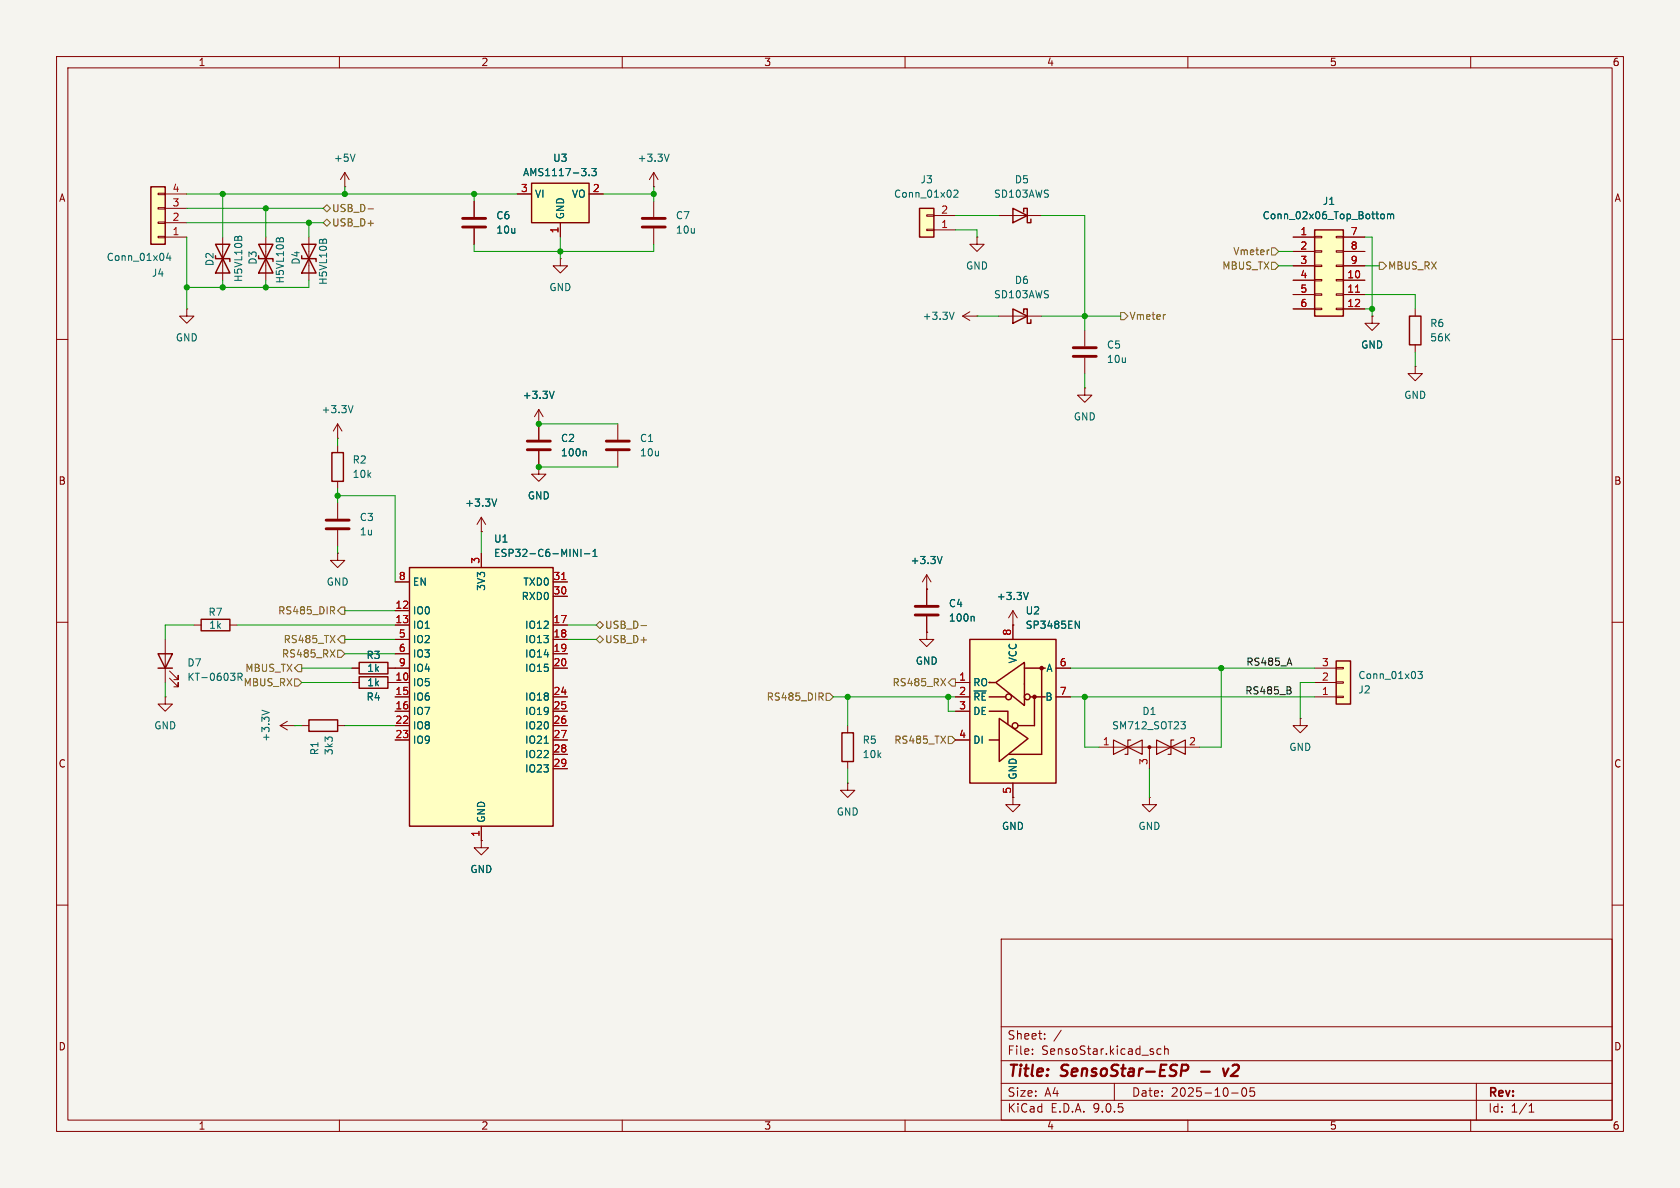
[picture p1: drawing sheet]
<svg xmlns="http://www.w3.org/2000/svg" width="297mm" height="210mm" viewBox="0 0 297 210" stroke-linecap="round" stroke-linejoin="round" font-family="sans-serif">
<path d="M0 0h297v210h-297z" fill="#f5f4ef" stroke="#f5f4ef" stroke-width=".18"/>
<g fill="none" stroke="#840000" stroke-width=".18">
<path d="M10 10h277v190h-277zM12 12h273v186h-273zM60 10v2M110 10v2M160 10v2M210 10v2M260 10v2M10 60h2M285 60h2M10 110h2M285 110h2M10 160h2"/>
<path d="M177 166h108v32h-108zM285 160h2M60 198v2M110 198v2M160 198v2M177 194.5h108M177 191.5h108M177 187.5h108M177 181.5h108M182.5 186.3v.1M182.5 185.5v.1M184.7 183.6v.1"/>
<path d="M184.7 182.8v.1M187.6 182.1l-1.3 2M197 191.5v3M205.2 185.5l-.4-.1-.3 .3v.4l.2 .2h.5M205.9 185.5l.2-.1 .4 .1v.9M205.9 184.9v1.5M210 198v2M217.7 193.2h1.2M219.7 192.4l.2-.1a.81 .81 0 0 1 .6 .6 .81 .81 0 0 1-.3 .8l-.2 .1a.81 .81 0 0 1-.3-1.4zM221.7 192.3h-.7v.7l.2-.1h.5l.1 .3-.1 .5-.2 .1-.5-.1M260 198v2M261 191.5v6.5"/>
<path d="M270.3 196.6h.9M270.3 195.5l.4-.4v1.5"/>
</g>
<path d="M209 188.2l.9 .1a.58 .58 0 0 1-.3 1h-.8M212.3 189.4h1.6M216.2 188.9l.3 1.3 .7-1.3" fill="none" stroke="#840000" stroke-width=".4"/>
<path d="M94 32.4h10.1v7h-10.1z" fill="#ffffc2"/>
<path d="M94 32.4h10.1v7h-10.1z" fill="none" stroke="#840000" stroke-width=".25"/>
<g fill="none" stroke="#840000" stroke-width=".18">
<path d="M91.4 34.3h2.6M99.1 39.4v2.5M104.1 34.3h2.6M163.8 104.1h.1M163.8 111.8v1.2h1.3l-1.3 1.3-1.2-1.3h1.2M163.8 111.8h.1M163.8 101.6l-.7 1.3M163.8 101.6l.8 1.3M163.8 101.6v5.3M163.8 109v2.8M179.1 110.5h.1M179.1 108l-.8 1.2"/>
<path d="M179.1 108l.7 1.2M179.1 108v2.5M229.9 127v1.3h1.2l-1.2 1.2-1.3-1.2h1.3M229.9 127h.1M85.1 148.6v1.3h1.3l-1.3 1.2-1.3-1.2h1.3M85.1 148.6h.1"/>
</g>
<path d="M104.1 30.9v.2M104.6 29.8h.8l-.4 .5 .3 .1v.5l-.1 .2-.6-.2M166.6 98.4l-.5 1.2M172 109l.2 .1v.7M181.8 104.7l-.4 1.3" fill="none" stroke="#006464" stroke-width=".18"/>
<path d="M161.8 107.2h4.1M161.8 108.7h4.1" fill="none" stroke="#840000" stroke-width=".51"/>
<path d="M26.7 33h2.5v10.2h-2.5z" fill="#ffffc2"/>
<path d="M26.7 33h2.5v10.2h-2.5z" fill="none" stroke="#840000" stroke-width=".25"/>
<path d="M27.9 39.2h1.3v.3h-1.3zM27.9 36.7h1.3v.3h-1.3zM27.9 34.2h1.3v.2h-1.3zM29.2 39.4h3.8M29.2 36.8h3.8M29.2 34.3h3.8M27.9 41.8h1.3v.2h-1.3zM29.2 41.9h3.8" fill="none" stroke="#840000" stroke-width=".18"/>
<path d="M29.7 44.7l-.3 .9h.8M30.1 45.2v.8" fill="none" stroke="#006464" stroke-width=".18"/>
<path d="M171.4 113h15.3v25.4h-15.3z" fill="#ffffc2"/>
<g fill="none" stroke="#840000" stroke-width=".25">
<path d="M45.7 43.2h2.6l-2.6 5.1h2.6zM45.7 45.2v.5h2.6v.5M53.3 43.2h2.6l-2.6 5.1h2.6zM53.3 45.2v.5h2.6v.5M249.2 55.9h2v5.1h-2zM171.4 113h15.3v25.4h-15.3zM181.1 118.1h3.7M184.1 118.1v15.3h-5.7M148.8 129.5h2.1v5.1h-2.1zM174.9 125.7h3.3v2.3M174.9 123.2h2.9M174.9 130.8h1.6"/>
<path d="M175 120.7h-.1h1M176 120.7l5.1-3.6v7.6zM176.7 127l5 3.6-5 4zM182.1 123.2h2.7M182.9 123.2v5.1h-2.9"/>
<circle cx="178.3" cy="123.2" r=".51"/>
<circle cx="179.5" cy="128.3" r=".51"/>
<circle cx="181.6" cy="123.2" r=".51"/>
</g>
<g fill="#840000" stroke="#840000" stroke-width=".25">
<circle cx="182.9" cy="123.2" r=".28"/>
<circle cx="184.1" cy="118.1" r=".28"/>
</g>
<g fill="none" stroke="#840000" stroke-width=".18">
<path d="M33 54.6v1.3h1.3l-1.3 1.3-1.3-1.3h1.3M33 54.6h.1M47 41.9v7.6M54.6 41.9v7.6M170.2 55.9l1.2 .7M170.2 55.9h2.5M171.4 55.1l-1.2 .8M172.7 41.9v1.3h1.3l-1.3 1.3-1.3-1.3h1.3M172.7 41.9h.1M172.7 55.9h.1M191.8 58.4v2.8M242.6 55.9v1.3h1.2l-1.2 1.2-1.3-1.2h1.3"/>
<path d="M242.6 55.9h.1M250.2 54.6v1.3M191.8 63.2v2.8M250.2 64.8v1.2h1.3l-1.3 1.3-1.3-1.3h1.3M250.2 64.8h.1M250.2 61v1.2M179.1 110.5v2.5M186.7 118.1h2.5M149.9 128.3v1.2M149.9 134.6v1.3M168.9 120.7h2.5M168.9 123.2h2.5"/>
<path d="M168.9 125.7h2.5M168.9 130.8h2.5M179.1 138.4v2.6M186.7 123.2h2.5M179.1 141v1.2h1.2l-1.2 1.3-1.3-1.3h1.3M179.1 141h.1M203.2 141v1.2h1.3l-1.3 1.3-1.3-1.3h1.3M203.2 141h.1"/>
</g>
<path d="M49 42.1h.3M49.5 42.1l.2-.1 .3 .1M56.6 42.4h.3M57.1 42.4l.2-.1 .4 .1M168.7 55.2l-.4 1.3M190.1 109.8l.7 1.3v-1.3" fill="none" stroke="#006464" stroke-width=".18"/>
<path d="M189.7 61.5h4.1M189.7 63h4.1" fill="none" stroke="#840000" stroke-width=".51"/>
<path d="M232.4 40.6h5.1v15.3h-5.1z" fill="#ffffc2"/>
<path d="M232.4 40.6h5.1v15.3h-5.1z" fill="none" stroke="#840000" stroke-width=".25"/>
<g fill="none" stroke="#840000" stroke-width=".18">
<path d="M228.6 41.9h3.8M228.6 44.5h3.8M228.6 47h3.8M228.6 49.5h3.8M228.6 52.1h3.8M228.6 54.6h3.8M232.4 41.8h1.3v.2h-1.3zM232.4 44.3h1.3v.3h-1.3zM232.4 46.9h1.3v.2h-1.3zM232.4 49.4h1.3v.3h-1.3zM232.4 51.9h1.3v.3h-1.3zM232.4 54.5h1.3v.2h-1.3z"/>
<path d="M236.2 41.8h1.3v.2h-1.3zM236.2 44.3h1.3v.3h-1.3zM236.2 46.9h1.3v.2h-1.3zM236.2 49.4h1.3v.3h-1.3zM236.2 51.9h1.3v.3h-1.3zM236.2 54.5h1.3v.2h-1.3zM237.5 41.9h3.8M237.5 44.5h3.8M237.5 47h3.8M237.5 49.5h3.8M237.5 52.1h3.8M237.5 54.6h3.8"/>
<path d="M149.9 138.4v1.3h1.2l-1.2 1.3-1.3-1.3h1.3M149.9 138.4h.1"/>
</g>
<path d="M239.6 51.7h.8" fill="none" stroke="#a90000" stroke-width=".18"/>
<path d="M244.2 37.9l.3-.1 .2 .3v.5l-.2 .1-.3-.1M245.3 38l.4-.2 .1 .2M245.3 37.8v.9M245.8 38l.2-.2 .3 .1 .1 .8M245.8 38v.7" fill="none" stroke="#006464" stroke-width=".18"/>
<path d="M162.6 36.8h2.5v5.1h-2.5z" fill="#ffffc2"/>
<path d="M162.6 36.8h2.5v5.1h-2.5z" fill="none" stroke="#840000" stroke-width=".25"/>
<path d="M83.8 35.6v2.8M163.8 38h1.3v.2h-1.3zM165.1 38.1h3.8M83.8 40.4v2.8M163.8 40.5h1.3v.3h-1.3zM165.1 40.6h3.8" fill="none" stroke="#840000" stroke-width=".18"/>
<path d="M168.6 33.7l.5-.1 .3 .4-.8 .9h.8" fill="none" stroke="#006464" stroke-width=".18"/>
<path d="M81.8 38.6h4.1M81.8 40.1h4.1" fill="none" stroke="#840000" stroke-width=".51"/>
<path d="M236.2 116.8h2.6v7.7h-2.6z" fill="#ffffc2"/>
<path d="M179.1 36.8l2.5 1.3-2.5 1.3zM181 37.5v-.7h.6v2.6h.6v-.7M38.1 43.2h2.5l-2.5 5.1h2.5zM38.1 45.2v.5h2.5v.5M179.1 54.6l2.5 1.3-2.5 1.3zM181 55.2v-.6h.6v2.6h.6v-.7M58.7 80h2v5.1h-2zM236.2 116.8h2.6v7.7h-2.6z" fill="none" stroke="#840000" stroke-width=".25"/>
<g fill="none" stroke="#840000" stroke-width=".18">
<path d="M61 33h.1M61 30.5l-.8 1.3M61 30.5l.7 1.3M61 30.5v2.5M115.6 33h.1M115.6 30.5v2.5M115.6 35.6v2.8M115.6 30.5l-.8 1.3M115.6 30.5l.7 1.3M176.5 38.1h7.6M39.4 41.9v7.6M99.1 45.7v1.3h1.2l-1.2 1.3-1.3-1.3h1.3"/>
<path d="M99.1 45.7h.1M115.6 40.4v2.8M176.5 55.9h7.6M59.7 77.5h.1M59.7 74.9l-.8 1.3M59.7 74.9l.8 1.3M59.7 74.9v2.6M59.7 78.7v1.3M95.2 74.9h.1M95.2 72.4l-.7 1.3M95.2 72.4l.8 1.3M95.2 72.4v5.3"/>
<path d="M95.2 79.8v2.8M109.2 74.9v2.8M109.2 79.8v2.8M59.7 85.1v1.3M95.2 82.6v1.2h1.3l-1.3 1.3-1.2-1.3h1.2M95.2 82.6h.1M232.4 118.1h3.8M236.2 118h1.3v.2h-1.3zM232.4 123.2h3.8M232.4 120.7h3.8M236.2 123.1h1.3v.2h-1.3zM236.2 120.5h1.3v.3h-1.3z"/>
</g>
<path d="M62.8 27.2l-.4 1.3M118.3 27.2l-.4 1.3M41.6 41.9h.4M42.1 41.9l.2-.1 .4 .1M62.4 71.7l-.4 1.3M98 69.2l-.5 1.2M103.5 79.7l.1 .2v.7M250.7 118.7h.7l-.4 .5 .4 .1v.5l-.2 .2-.5-.2" fill="none" stroke="#006464" stroke-width=".18"/>
<path d="M113.5 38.6h4.1M113.5 40.1h4.1M93.2 78h4.1M93.2 79.5h4.1M107.2 78h4.1M107.2 79.5h4.1" fill="none" stroke="#840000" stroke-width=".51"/>
<path d="M72.4 100.3h25.4v45.8h-25.4z" fill="#ffffc2"/>
<path d="M27.9 115.6h2.6l-1.3 2.5zM27.9 118.1h2.6M35.6 109.5h5v2h-5zM63.5 119.6h5.1v2.1h-5.1zM63.5 117.1h5.1v2h-5.1zM72.4 100.3h25.4v45.8h-25.4zM54.6 127.3h5.1v2h-5.1z" fill="none" stroke="#840000" stroke-width=".25"/>
<g fill="none" stroke="#840000" stroke-width=".18">
<path d="M83.8 35.6v2.8M91.4 34.3h2.6M99.1 39.4v2.5M104.1 34.3h2.6M83.8 40.4v2.8M228.6 41.9h3.8M228.6 44.5h3.8M228.6 47h3.8M228.6 49.5h3.8M228.6 52.1h3.8M228.6 54.6h3.8M237.5 41.9h3.8"/>
<path d="M237.5 44.5h3.8M237.5 47h3.8M237.5 49.5h3.8M237.5 52.1h3.8M237.5 54.6h3.8M242.6 55.9h.1M95.2 74.9h.1M95.2 74.9v2.8M95.2 79.8v2.8M191.8 68.6v1.3h1.2l-1.2 1.2-1.3-1.2h1.3M191.8 68.6h.1M59.7 97.8v1.3h1.3l-1.3 1.2-1.3-1.2h1.3"/>
<path d="M59.7 97.8h.1M59.7 88.9v2.8M59.7 93.7v2.8M85.1 94h.1M85.1 91.4v2.6M85.1 97.8v2.5M85.1 91.4l-.8 1.3M85.1 91.4l.8 1.3M95.2 82.6h.1M29.2 113v7.7M30 119.9l1.5 1.5v-.7v.7h-.8M30 118.6l1.5 1.5v-.7v.7h-.8"/>
<path d="M34.3 110.5h1.3M40.6 110.5h1.3M62.2 118.1h1.3M68.6 118.1h3.8M69.8 102.9h2.6M69.8 108h2.6M69.8 110.5h2.6M69.8 113h2.6M69.8 115.6h2.6M97.8 102.9h2.5M97.8 110.5h2.5M97.8 113h2.5"/>
<path d="M97.8 115.6h2.5M97.8 118.1h2.5M97.8 105.4h2.5M163.8 104.1h.1M163.8 111.8h.1M163.8 104.1v2.8M163.8 109v2.8M179.1 110.5h.1M179.1 110.5v2.5M186.7 118.1h2.5M29.2 123.2v1.3h1.3l-1.3 1.2-1.3-1.2h1.3M29.2 123.2h.1"/>
<path d="M49.5 128.3h2.6M49.5 128.3l1.3 .7M50.8 127.5l-1.3 .8M52.1 128.3h.1M53.3 128.3h1.3M59.7 128.3h1.3M62.2 120.7h1.3M68.6 120.7h3.8M69.8 123.2h2.6M69.8 125.7h2.6M69.8 128.3h2.6M69.8 130.8h2.6"/>
<path d="M97.8 123.2h2.5M97.8 125.7h2.5M97.8 128.3h2.5M97.8 130.8h2.5M97.8 133.4h2.5M97.8 135.9h2.5M168.9 120.7h2.5M168.9 123.2h2.5M168.9 125.7h2.5M168.9 130.8h2.5M179.1 138.4v2.6M186.7 123.2h2.5"/>
<path d="M194.3 132.1h17.8M203.2 132.1v3.8M85.1 148.6h.1M85.1 146.1v2.5M179.1 141h.1"/>
</g>
<path d="M239.6 51.7h.8M99.3 102.5h.7" fill="none" stroke="#a90000" stroke-width=".18"/>
<g fill="none" stroke="#006464" stroke-width=".18">
<path d="M104.1 30.9v.2M104.6 29.8h.8l-.4 .5 .3 .1v.5l-.1 .2-.6-.2M244.2 37.9l.3-.1 .2 .3v.5l-.2 .1-.3-.1M245.3 38l.4-.2 .1 .2M245.3 37.8v.9M245.8 38l.2-.2 .3 .1 .1 .8M245.8 38v.7M98 69.2l-.5 1.2M103.5 79.7l.1 .2v.7M87.8 88.2l-.4 1.3M101.4 97.1l.7 1.3v-1.3M102.7 97.1v1.3"/>
<path d="M103.3 97.9h1M104.8 98.4h.7M104.8 97.5l.4-.4v1.3M166.6 98.4l-.5 1.2M42.1 119.7h.5M42.4 119.7l.4 .6M42.8 119.2l-.2-.2h-.5v1.3M42.8 119.4l-.1 .2M172 109l.2 .1v.7M181.8 104.7l-.4 1.3M190.1 109.8l.7 1.3v-1.3M46.3 125.5l1.3 .5"/>
<path d="M96.2 131.4h.7M208.8 127.6h.7l-.4 .5 .4 .1v.4l-.2 .2h-.4"/>
</g>
<path d="M57.7 91.9h4M57.7 93.5h4" fill="none" stroke="#840000" stroke-width=".51"/>
<path d="M196.8 130.8v2.6l5.1-2.6v2.6zM199.9 130.8h-.5v2.6h-.5M204.5 130.8l5 2.6v-2.6l-5 2.6zM207.5 130.8h-.5v2.6h-.5" fill="none" stroke="#840000" stroke-width=".2"/>
<circle cx="203.2" cy="132.1" r=".25" fill="#840000" stroke="#840000" stroke-width=".18"/>
<g fill="none" stroke="#725600" stroke-width=".18">
<path d="M57.1 39.4l.7-.7 .6 .7-.6 .6zM57.1 36.8l.7-.6 .6 .6-.6 .7zM65.1 36.9h.9M198.1 55.2h.7l.6 .7-.6 .6h-.7zM206 55.6l-.2 .1M224.4 44.2h-.3M224.8 46.4h.6l.7 .6-.7 .6h-.6zM224.8 43.8h.6l.7 .7-.7 .6h-.6zM243.8 46.4h.7l.6 .6-.6 .6h-.7zM52.7 117.5h.6v1.2h-.6l-.6-.6zM58.4 114.9l.8 1.2M58.7 107.9l.5 .6"/>
<path d="M59 107.3l.2 .2-.2 .4M59.2 114.9l-.8 1.2M59.7 114.9h.6l.7 .7-.7 .6h-.6zM60.3 112.4h.7v1.3h-.7l-.6-.7zM60.3 107.3h.7v1.3h-.7l-.6-.6zM105.4 113l.6-.6 .7 .6-.7 .7zM105.4 110.5l.6-.6 .7 .6-.7 .6zM113.3 110.6h1M166.3 120l.9 1.2M167.2 120l-.9 1.2M52.1 120h.6l.6 .7-.6 .6h-.6zM145.1 123.2l.4 .6"/>
<path d="M145.4 122.6l.1 .1-.1 .4M146 122.6h.7l.6 .6-.6 .6h-.7zM167.6 130.2h.7l.6 .6-.6 .6h-.7zM168.3 120h.6v1.3h-.6l-.7-.6z"/>
</g>
<path d="M228.1 122.1l.2 .2-.2 .3M228.1 121.5v.4" fill="none" stroke="#0f0f0f" stroke-width=".18"/>
<g fill="none" stroke="#009600" stroke-width=".18">
<path d="M33 34.3h58.4M33 39.4h24.1M33 36.8h24.1M39.4 34.3v7.6M47 36.8v5.1M54.6 39.4v2.5M61 33v1.3M83.8 34.3v1.3M106.7 34.3h8.9M115.6 33v2.6M168.9 38.1h7.6M184.1 38.1h7.7v20.3"/>
<path d="M33 41.9v12.7M39.4 49.5v1.3M47 49.5v1.3M54.6 49.5v1.3h-21.6M83.8 43.2v1.3h31.8v-1.3M99.1 41.9v3.8M168.9 40.6h3.8v1.3M172.7 55.9h3.8M184.1 55.9h14M226.1 44.5h2.5M226.1 47h2.5M241.3 52.1h8.9v2.5"/>
<path d="M241.3 54.6h1.3M241.3 41.9h1.3v14M241.3 47h2.5M59.7 77.5v1.2M95.2 74.9h14M191.8 66v2.6M250.2 62.2v2.6M59.7 86.4v2.5M59.7 96.5v1.3M59.7 87.6h10.1v15.3M85.1 94v3.8M95.2 82.6h14"/>
<path d="M34.3 110.5h-5.1v2.5M41.9 110.5h27.9M53.3 118.1h8.9M61 113h8.8M61 108h8.8M61 115.6h8.8M100.3 113h5.1M100.3 110.5h5.1M189.2 118.1h43.2M215.9 118.1v14h-3.8M29.2 120.7v2.5M52.1 128.3h1.2"/>
<path d="M53.3 120.7h8.9M61 128.3h8.8M147.3 123.2h21.6M149.9 123.2v5.1M149.9 135.9v2.5M167.6 123.2v2.5h1.3M189.2 123.2h43.2M191.8 123.2v8.9h2.5M203.2 135.9v5.1M232.4 120.7h-2.5v6.3"/>
</g>
<g fill="#009600" stroke="#009600" stroke-width=".18">
<circle cx="167.6" cy="123.2" r=".46"/>
<circle cx="191.8" cy="123.2" r=".46"/>
<circle cx="149.9" cy="123.2" r=".46"/>
<circle cx="99.1" cy="44.5" r=".46"/>
<circle cx="191.8" cy="55.9" r=".46"/>
<circle cx="39.4" cy="50.8" r=".46"/>
<circle cx="47" cy="50.8" r=".46"/>
<circle cx="47" cy="36.8" r=".46"/>
<circle cx="54.6" cy="39.4" r=".46"/>
<circle cx="33" cy="50.8" r=".46"/>
<circle cx="39.4" cy="34.3" r=".46"/>
<circle cx="61" cy="34.3" r=".46"/>
<circle cx="115.6" cy="34.3" r=".46"/>
<circle cx="83.8" cy="34.3" r=".46"/>
<circle cx="59.7" cy="87.6" r=".46"/>
<circle cx="95.2" cy="74.9" r=".46"/>
<circle cx="95.2" cy="82.6" r=".46"/>
<circle cx="215.9" cy="118.1" r=".46"/>
<circle cx="242.6" cy="54.6" r=".46"/>
</g>
<g font-size="2.8" fill="#840000">
<text x="178" y="190.9">Title:</text>
<text x="187.7" y="190.9">SensoStar-ESP</text>
<text x="217.9" y="190.9">v2</text>
</g>
<g font-size="2.1" fill="#840000">
<text x="178" y="184">Sheet:</text>
<text x="178" y="186.7">File:</text>
<text x="184.1" y="186.7">SensoStar.kicad_sch</text>
<text x="178" y="196.9">KiCad</text>
<text x="178" y="194.1">Size:</text>
<text x="184.7" y="194.1">A4</text>
<text x="185.7" y="196.9">E.D.A.</text>
<text x="193.3" y="196.9">9.0.5</text>
<text x="200" y="194.1">Date:</text>
<text x="207" y="194.1">2025-10-05</text>
<text x="263" y="194.3">Rev:</text>
<text x="263" y="196.9">Id:</text>
<text x="267.1" y="196.9">1/1</text>
</g>
<g font-size="1.8" fill="#840000">
<text x="35" y="11.9">1</text>
<text x="85" y="11.9">2</text>
<text x="135" y="11.9">3</text>
<text x="185" y="11.9">4</text>
<text x="235" y="11.9">5</text>
<text x="285" y="11.9">6</text>
<text x="10.3" y="35.9">A</text>
<text x="285.3" y="35.9">A</text>
<text x="10.3" y="85.9">B</text>
<text x="285.3" y="85.9">B</text>
<text x="10.3" y="135.9">C</text>
<text x="285.3" y="135.9">C</text>
<text x="10.3" y="185.9">D</text>
<text x="285.3" y="185.9">D</text>
<text x="35" y="199.9">1</text>
<text x="85" y="199.9">2</text>
<text x="135" y="199.9">3</text>
<text x="185" y="199.9">4</text>
<text x="235" y="199.9">5</text>
<text x="285" y="199.9">6</text>
</g>
<g font-size="1.8" fill="#006464">
<text x="58.9" y="28.8">+5V</text>
<text x="97.7" y="28.8">U3</text>
<text x="112.6" y="28.8">+3.3V</text>
<text x="92.4" y="31.3">AMS1117-3.3</text>
<text x="94.5" y="35.2">VI</text>
<text x="101" y="35.2">VO</text>
<text x="158" y="35.2">Conn_01x02</text>
<text x="162.6" y="32.6">J3</text>
<text x="175.6" y="35.2">SD103AWS</text>
<text x="179.3" y="32.6">D5</text>
<text x="87.6" y="39">C6</text>
<text x="87.6" y="41.5">10u</text>
<text x="99.9" y="38.9" transform="rotate(-90 99.9 38.9)">GND</text>
<text x="119.4" y="39">C7</text>
<text x="119.4" y="41.5">10u</text>
<text x="223.1" y="39">Conn_02x06_Top_Bottom</text>
<text x="233.8" y="36.4">J1</text>
<text x="18.8" y="46.3">Conn_01x04</text>
<text x="37.9" y="47.1" transform="rotate(-90 37.9 47.1)">D2</text>
<text x="45.6" y="46.9" transform="rotate(-90 45.6 46.9)">D3</text>
<text x="53.2" y="46.9" transform="rotate(-90 53.2 46.9)">D4</text>
<text x="170.7" y="47.9">GND</text>
<text x="26.7" y="49.1">J4</text>
<text x="43" y="50" transform="rotate(-90 43 50)">H5VL10B</text>
<text x="50.4" y="50.2" transform="rotate(-90 50.4 50.2)">H5VL10B</text>
<text x="58" y="50.5" transform="rotate(-90 58 50.5)">H5VL10B</text>
<text x="97" y="51.7">GND</text>
<text x="175.6" y="52.9">SD103AWS</text>
<text x="179.3" y="50.4">D6</text>
<text x="163" y="56.7">+3.3V</text>
<text x="252.7" y="58">R6</text>
<text x="31" y="60.6">GND</text>
<text x="195.6" y="61.8">C5</text>
<text x="195.6" y="64.4">10u</text>
<text x="240.5" y="61.8">GND</text>
<text x="252.7" y="60.6">56K</text>
<text x="92.3" y="70.7">+3.3V</text>
<text x="248.2" y="70.7">GND</text>
<text x="56.7" y="73.3">+3.3V</text>
<text x="189.7" y="74.5">GND</text>
<text x="62.2" y="82.1">R2</text>
<text x="99.1" y="78.3">C2</text>
<text x="99.1" y="80.9">100n</text>
<text x="113" y="78.3">C1</text>
<text x="113" y="80.9">10u</text>
<text x="62.2" y="84.7">10k</text>
<text x="82.1" y="89.8">+3.3V</text>
<text x="93.2" y="88.5">GND</text>
<text x="63.5" y="92.3">C3</text>
<text x="63.5" y="94.8">1u</text>
<text x="87.2" y="96.1">U1</text>
<text x="87.2" y="98.7">ESP32-C6-MINI-1</text>
<text x="160.9" y="99.9">+3.3V</text>
<text x="57.7" y="103.7">GND</text>
<text x="72.9" y="103.7">EN</text>
<text x="86" y="104.5" transform="rotate(-90 86 104.5)">3V3</text>
<text x="92.1" y="106.3">RXD0</text>
<text x="92.4" y="103.7">TXD0</text>
<text x="167.6" y="107.5">C4</text>
<text x="176.1" y="106.3">+3.3V</text>
<text x="36.8" y="109.1">R7</text>
<text x="36.9" y="111.4">1k</text>
<text x="72.9" y="108.8">IO0</text>
<text x="72.9" y="111.4">IO1</text>
<text x="72.9" y="113.9">IO2</text>
<text x="92.7" y="111.4">IO12</text>
<text x="92.7" y="113.9">IO13</text>
<text x="167.6" y="110.1">100n</text>
<text x="181.2" y="108.8">U2</text>
<text x="181.2" y="111.4">SP3485EN</text>
<text x="33" y="118">D7</text>
<text x="64.7" y="116.7">R3</text>
<text x="64.8" y="119">1k</text>
<text x="72.9" y="116.4">IO3</text>
<text x="72.9" y="119">IO4</text>
<text x="92.7" y="116.4">IO14</text>
<text x="92.7" y="119">IO15</text>
<text x="161.8" y="117.7">GND</text>
<text x="179.9" y="117.4" transform="rotate(-90 179.9 117.4)">VCC</text>
<text x="184.9" y="119">A</text>
<text x="33" y="120.6">KT-0603R</text>
<text x="64.7" y="124.1">R4</text>
<text x="64.8" y="121.5">1k</text>
<text x="72.9" y="121.5">IO5</text>
<text x="72.9" y="124.1">IO6</text>
<text x="92.7" y="124.1">IO18</text>
<text x="172" y="121.5">RO</text>
<text x="172" y="124.1">~{RE}</text>
<text x="184.7" y="124.1">B</text>
<text x="240" y="122.8">J2</text>
<text x="240" y="120.2">Conn_01x03</text>
<text x="27.2" y="129.1">GND</text>
<text x="47.9" y="131.2" transform="rotate(-90 47.9 131.2)">+3.3V</text>
<text x="72.9" y="126.6">IO7</text>
<text x="72.9" y="129.1">IO8</text>
<text x="72.9" y="131.7">IO9</text>
<text x="92.7" y="126.6">IO19</text>
<text x="92.7" y="129.1">IO20</text>
<text x="92.7" y="131.7">IO21</text>
<text x="152.4" y="131.7">R5</text>
<text x="172" y="126.6">DE</text>
<text x="172" y="131.7">DI</text>
<text x="196.5" y="129.1">SM712_SOT23</text>
<text x="201.9" y="126.6">D1</text>
<text x="56.5" y="133.6" transform="rotate(-90 56.5 133.6)">R1</text>
<text x="59" y="133.6" transform="rotate(-90 59 133.6)">3k3</text>
<text x="92.7" y="134.2">IO22</text>
<text x="92.7" y="136.8">IO23</text>
<text x="152.4" y="134.2">10k</text>
<text x="179.9" y="137.9" transform="rotate(-90 179.9 137.9)">GND</text>
<text x="227.8" y="132.9">GND</text>
<text x="86" y="145.5" transform="rotate(-90 86 145.5)">GND</text>
<text x="147.8" y="144.4">GND</text>
<text x="177" y="146.9">GND</text>
<text x="201.2" y="146.9">GND</text>
<text x="83.1" y="154.5">GND</text>
</g>
<g font-size="1.8" fill="#a90000">
<text x="30.4" y="34">4</text>
<text x="92" y="34">3</text>
<text x="104.7" y="34">2</text>
<text x="30.4" y="41.7">1</text>
<text x="30.4" y="39.1">2</text>
<text x="30.4" y="36.6">3</text>
<text x="98.8" y="41.3" transform="rotate(-90 98.8 41.3)">1</text>
<text x="166.3" y="40.4">1</text>
<text x="166.3" y="37.8">2</text>
<text x="229.8" y="41.7">1</text>
<text x="238.7" y="41.7">7</text>
<text x="229.8" y="44.2">2</text>
<text x="229.8" y="46.7">3</text>
<text x="238.7" y="44.2">8</text>
<text x="238.7" y="46.7">9</text>
<text x="229.8" y="49.3">4</text>
<text x="229.8" y="51.8">5</text>
<text x="238.1" y="49.3">10</text>
<text x="238.1" y="51.8">11</text>
<text x="229.8" y="54.4">6</text>
<text x="238.1" y="54.4">12</text>
<text x="84.8" y="99.8" transform="rotate(-90 84.8 99.8)">3</text>
<text x="69.8" y="107.7">12</text>
<text x="70.4" y="102.6">8</text>
<text x="97.7" y="102.6">31</text>
<text x="97.7" y="105.2">30</text>
<text x="69.8" y="110.2">13</text>
<text x="70.4" y="112.8">5</text>
<text x="97.7" y="110.2">17</text>
<text x="97.7" y="112.8">18</text>
<text x="178.8" y="112.5" transform="rotate(-90 178.8 112.5)">8</text>
<text x="70.4" y="115.3">6</text>
<text x="70.4" y="117.9">9</text>
<text x="97.7" y="115.3">19</text>
<text x="97.7" y="117.9">20</text>
<text x="187.3" y="117.9">6</text>
<text x="233.6" y="117.9">3</text>
<text x="69.8" y="120.4">10</text>
<text x="69.8" y="122.9">15</text>
<text x="69.8" y="125.5">16</text>
<text x="97.7" y="122.9">24</text>
<text x="97.7" y="125.5">25</text>
<text x="169.5" y="120.4">1</text>
<text x="169.5" y="122.9">2</text>
<text x="169.5" y="125.5">3</text>
<text x="187.3" y="122.9">7</text>
<text x="233.6" y="122.9">1</text>
<text x="233.6" y="120.4">2</text>
<text x="69.8" y="128">22</text>
<text x="69.8" y="130.6">23</text>
<text x="97.7" y="128">26</text>
<text x="97.7" y="130.6">27</text>
<text x="169.5" y="130.6">4</text>
<text x="194.9" y="131.8">1</text>
<text x="210.1" y="131.8">2</text>
<text x="97.7" y="133.1">28</text>
<text x="97.7" y="135.6">29</text>
<text x="202.9" y="135.3" transform="rotate(-90 202.9 135.3)">3</text>
<text x="178.8" y="140.4" transform="rotate(-90 178.8 140.4)">5</text>
<text x="84.8" y="148" transform="rotate(-90 84.8 148)">1</text>
</g>
<g font-size="1.8" fill="#725600">
<text x="58.6" y="40.2">USB_D+</text>
<text x="58.6" y="37.7">USB_D-</text>
<text x="216" y="47.9">MBUS_TX</text>
<text x="217.9" y="45.3">Vmeter</text>
<text x="245.3" y="47.9">MBUS_RX</text>
<text x="199.6" y="56.7">Vmeter</text>
<text x="49.1" y="108.8">RS485_DIR</text>
<text x="50" y="113.9">RS485_TX</text>
<text x="106.9" y="113.9">USB_D+</text>
<text x="106.9" y="111.4">USB_D-</text>
<text x="43.3" y="119">MBUS_TX</text>
<text x="49.7" y="116.4">RS485_RX</text>
<text x="43" y="121.5">MBUS_RX</text>
<text x="135.4" y="124.1">RS485_DIR</text>
<text x="157.7" y="121.5">RS485_RX</text>
<text x="158" y="131.7">RS485_TX</text>
</g>
<g font-size="1.8" fill="#0f0f0f">
<text x="220.2" y="117.8">RS485_A</text>
<text x="220.1" y="122.8">RS485_B</text>
</g>
</svg>
